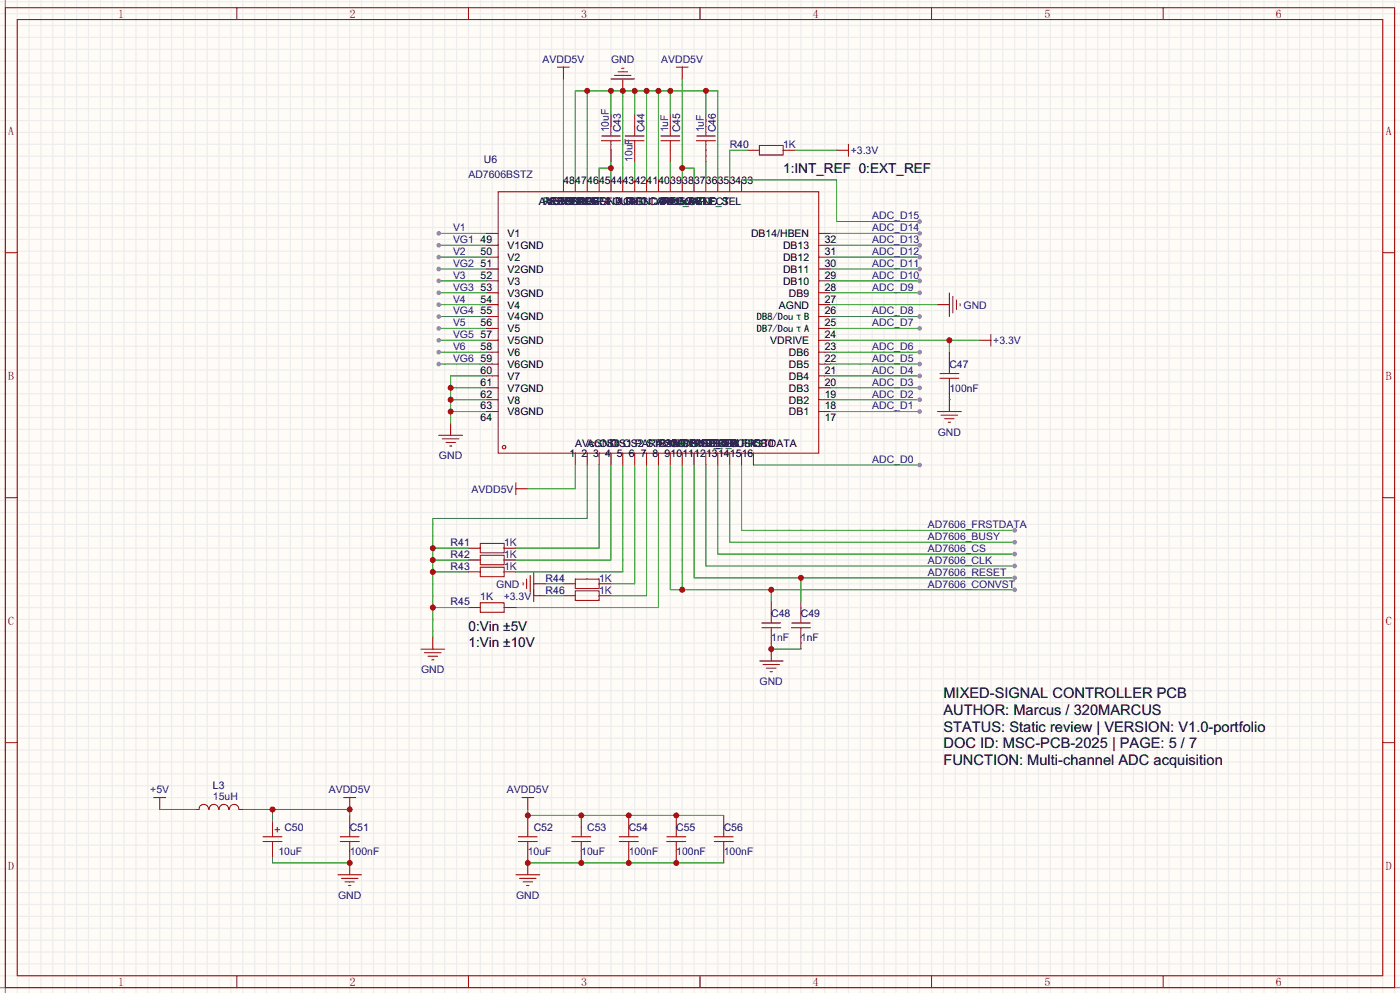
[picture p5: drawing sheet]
<svg xmlns="http://www.w3.org/2000/svg" width="299mm" height="212mm" viewBox="0 0 299 212" stroke-linecap="round" stroke-linejoin="round" font-family="sans-serif">
<path d="M0 0h299.5v212.3h-299.5z" fill="#fffcf7"/>
<g fill="none" stroke="#ededed" stroke-width=".25">
<path d="M0 .4h299.5M0 2.9h299.5M0 5.5h299.5M0 8h299.5M0 10.5h299.5M0 13.1h299.5M0 15.6h299.5M0 18.2h299.5M1.1 0v212.3M3.7 0v212.3M6.2 0v212.3M8.8 0v212.3"/>
<path d="M11.3 0v212.3M13.8 0v212.3M16.4 0v212.3M18.9 0v212.3M21.5 0v212.3M24 0v212.3M26.5 0v212.3M29.1 0v212.3M31.6 0v212.3M34.2 0v212.3M36.7 0v212.3M39.2 0v212.3"/>
<path d="M41.8 0v212.3M44.3 0v212.3M46.9 0v212.3M49.4 0v212.3M51.9 0v212.3M54.5 0v212.3M57 0v212.3M59.6 0v212.3M62.1 0v212.3M64.6 0v212.3M67.2 0v212.3M69.7 0v212.3"/>
<path d="M72.3 0v212.3M74.8 0v212.3M77.3 0v212.3M79.9 0v212.3M82.4 0v212.3M85 0v212.3M87.5 0v212.3M90 0v212.3M92.6 0v212.3M95.1 0v212.3M97.7 0v212.3M100.2 0v212.3"/>
<path d="M102.7 0v212.3M105.3 0v212.3M107.8 0v212.3M110.4 0v212.3M112.9 0v212.3M115.4 0v212.3M118 0v212.3M120.5 0v212.3M123.1 0v212.3M125.6 0v212.3M128.1 0v212.3M130.7 0v212.3"/>
<path d="M133.2 0v212.3M135.8 0v212.3M138.3 0v212.3M140.8 0v212.3M143.4 0v212.3M145.9 0v212.3M148.5 0v212.3M151 0v212.3M153.5 0v212.3M156.1 0v212.3M158.6 0v212.3M161.2 0v212.3"/>
<path d="M163.7 0v212.3M166.2 0v212.3M168.8 0v212.3M171.3 0v212.3M173.9 0v212.3M176.4 0v212.3M178.9 0v212.3M181.5 0v212.3M184 0v212.3M186.6 0v212.3M189.1 0v212.3M191.6 0v212.3"/>
<path d="M194.2 0v212.3M196.7 0v212.3M199.3 0v212.3M201.8 0v212.3M204.3 0v212.3M206.9 0v212.3M209.4 0v212.3M212 0v212.3M214.5 0v212.3M217 0v212.3M219.6 0v212.3M222.1 0v212.3"/>
<path d="M224.7 0v212.3M227.2 0v212.3M229.7 0v212.3M232.3 0v212.3M234.8 0v212.3M237.4 0v212.3M239.9 0v212.3M242.4 0v212.3M245 0v212.3M247.5 0v212.3M250.1 0v212.3M252.6 0v212.3"/>
<path d="M255.1 0v212.3M257.7 0v212.3M260.2 0v212.3M262.8 0v212.3M265.3 0v212.3M267.8 0v212.3M270.4 0v212.3M272.9 0v212.3M275.5 0v212.3M278 0v212.3M280.5 0v212.3M283.1 0v212.3"/>
<path d="M285.6 0v212.3M288.2 0v212.3M290.7 0v212.3M293.2 0v212.3M295.8 0v212.3M298.3 0v212.3M0 20.7h299.5M0 23.2h299.5M0 25.8h299.5M0 28.3h299.5M0 30.9h299.5M0 33.4h299.5"/>
<path d="M0 35.9h299.5M0 38.5h299.5M0 41h299.5M0 43.6h299.5M0 46.1h299.5M0 48.6h299.5M0 51.2h299.5M0 53.7h299.5M0 56.3h299.5M0 58.8h299.5M0 61.3h299.5M0 63.9h299.5"/>
<path d="M0 66.4h299.5M0 69h299.5M0 71.5h299.5M0 74h299.5M0 76.6h299.5M0 79.1h299.5M0 81.7h299.5M0 84.2h299.5M0 86.7h299.5M0 89.3h299.5M0 91.8h299.5M0 94.4h299.5"/>
<path d="M0 96.9h299.5M0 99.4h299.5M0 102h299.5M0 104.5h299.5M0 107.1h299.5M0 109.6h299.5M0 112.1h299.5M0 114.7h299.5M0 117.2h299.5M0 119.8h299.5M0 122.3h299.5M0 124.8h299.5"/>
<path d="M0 127.4h299.5M0 129.9h299.5M0 132.5h299.5M0 135h299.5M0 137.5h299.5M0 140.1h299.5M0 142.6h299.5M0 145.2h299.5M0 147.7h299.5M0 150.2h299.5M0 152.8h299.5M0 155.3h299.5"/>
<path d="M0 157.9h299.5M0 160.4h299.5M0 162.9h299.5M0 165.5h299.5M0 168h299.5M0 170.6h299.5M0 173.1h299.5M0 175.6h299.5M0 178.2h299.5M0 180.7h299.5M0 183.3h299.5M0 185.8h299.5"/>
<path d="M0 188.3h299.5M0 190.9h299.5M0 193.4h299.5M0 196h299.5M0 198.5h299.5M0 201h299.5M0 203.6h299.5M0 206.1h299.5M0 208.7h299.5M0 211.2h299.5"/>
</g>
<path d="M1.1 0v212.3M0 211.2h299.5" fill="none" stroke="#999" stroke-width=".25"/>
<g fill="none" stroke="#870000" stroke-width=".21">
<path d="M120.5 14.3v2.6M133.2 16.9v2.5M145.9 14.3v2.6M120.5 38.5v2.5M123.1 38.5v2.5M125.6 38.5v2.5M128.1 38.5v2.5M130.7 24.5v2.5M130.7 32.1v2.6M130.7 38.5v2.5M133.2 38.5v2.5M135.8 24.5v2.5"/>
<path d="M135.8 32.1v2.6M135.8 38.5v2.5M138.3 38.5v2.5M140.8 38.5v2.5M143.4 24.5v2.5M143.4 32.1v2.6M143.4 38.5v2.5M145.9 38.5v2.5M148.5 38.5v2.5M151 24.5v2.5M151 32.1v2.6M151 38.5v2.5"/>
<path d="M153.5 38.5v2.5M156.1 38.5v2.5M158.6 38.5v2.5M159.9 32.1h2.5M167.5 32.1h2.6M178.9 32.1h2.6M104 57.5h2.6M104 55h2.6M104 52.4h2.6M104 49.9h2.6M175.1 57.5h2.6M175.1 55h2.6"/>
<path d="M175.1 52.4h2.6M175.1 49.9h2.6M104 65.1h2.6M104 72.8h2.6M104 77.8h2.6M104 75.3h2.6M104 70.2h2.6M104 67.7h2.6M104 62.6h2.6M104 60.1h2.6M175.1 65.1h2.6M175.1 72.8h2.6"/>
<path d="M175.1 77.8h2.6M175.1 75.3h2.6M175.1 70.2h2.6M175.1 67.7h2.6M175.1 62.6h2.6M175.1 60.1h2.6M200.5 65.1h2.6M203.1 75.3v2.5M209.4 72.8h2.6M96.4 90.5v2.6M104 88h2.6M104 85.5h2.6"/>
<path d="M104 82.9h2.6M104 80.4h2.6M123.1 96.9v2.5M125.6 96.9v2.5M128.1 96.9v2.5M130.7 96.9v2.5M133.2 96.9v2.5M135.8 96.9v2.5M138.3 96.9v2.5M140.8 96.9v2.5M143.4 96.9v2.5M145.9 96.9v2.5"/>
<path d="M148.5 96.9v2.5M151 96.9v2.5M153.5 96.9v2.5M156.1 96.9v2.5M158.6 96.9v2.5M161.2 96.9v2.5M175.1 88h2.6M175.1 85.5h2.6M175.1 82.9h2.6M175.1 80.4h2.6M203.1 82.9v5.1M100.2 117.2h2.5"/>
<path d="M100.2 119.8h2.5M107.8 117.2h2.6M107.8 119.8h2.6M110.4 104.5h2.5M92.6 136.3v2.5M100.2 122.3h2.5M100.2 129.9h2.5M107.8 122.3h2.6M107.8 129.9h2.6M114.2 127.4h2.5M114.2 124.8h2.5M120.5 127.4h2.6"/>
<path d="M120.5 124.8h2.6M128.1 127.4h2.6M128.1 124.8h2.6M165 128.6v2.6M165 136.3v5M171.3 128.6v2.6M171.3 136.3v2.5M34.2 170.6v2.5M41.8 173.1h.7M51.2 173.1h.7M58.3 175.6v2.6M74.8 170.6v2.5"/>
<path d="M74.8 174.4v2.5M112.9 170.6v2.5M112.9 174.4v2.5M124.3 174.4v2.5M134.5 174.4v2.5M144.7 174.4v2.5M154.8 174.4v2.5M58.3 180.7v2.6M74.8 182v5.1M112.9 182v5.1M124.3 182v2.5M134.5 182v2.5"/>
<path d="M144.7 182v2.5M154.8 182v2.5"/>
</g>
<g fill="none" stroke="#a10000" stroke-width=".21">
<path d="M1.1 1.6h297.2v209.6h-297.2zM3.7 4.2h292.1v204.5h-292.1zM50.7 1.6v2.6M100.2 1.6v2.6M119.3 14.3h2.5M130.7 16.9h5.1M131.4 16.1h3.6M132.2 15.4h2M133 14.6h.5M144.7 14.3h2.5M149.7 1.6v2.6M199.3 1.6v2.6"/>
<path d="M248.8 1.6v2.6M128.7 30.1h4M128.7 29.1h4M130.7 27v2.1M130.7 30.1v2M133.7 30.1h4.1M133.7 29.1h4.1M135.8 27v2.1M135.8 30.1v2M141.4 30.1h4M141.4 29.1h4M143.4 27v2.1"/>
<path d="M143.4 30.1v2M149 30.1h4M149 29.1h4M151 27v2.1M151 30.1v2M162.4 31.1h5.1v2h-5.1zM181.5 30.9v2.5M1.1 54h2.6M106.6 41h68.5v55.9h-68.5zM295.8 54h2.5M201 79.9h4.1M203.1 62.6v5.1"/>
<path d="M203.1 77.8v2.1M203.8 63.4v3.5M204.6 64.1v2.1M205.4 64.9v.5M212 71.5v2.5M93.9 93.1h5M94.6 93.8h3.6M95.4 94.6h2M96.1 95.4h.5M200.5 88h5.1M201 80.9h4.1M201.3 88.8h3.6"/>
<path d="M202.1 89.5h2M202.8 90.3h.5M203.1 80.9v2M1.1 106.4h2.6M102.7 116.2h5.1v2h-5.1zM102.7 118.7h5.1v2.1h-5.1zM110.4 103.2v2.6M295.8 106.4h2.5M90 138.8h5.1M90.8 139.6h3.6M102.7 121.3h5.1v2h-5.1zM102.7 128.9h5.1v2h-5.1z"/>
<path d="M111.9 124.6v.5M112.6 123.8v2.1M113.4 123.1v3.5M114.2 122.3v6.3M123.1 123.8h5v2.1h-5zM123.1 126.4h5v2h-5zM162.9 134.2h4.1M162.9 133.2h4.1M165 131.2v2M165 134.2v2.1M169.3 134.2h4.1M169.3 133.2h4.1"/>
<path d="M171.3 131.2v2M171.3 134.2v2.1M1.1 158.8h2.6M91.6 140.3h2M92.3 141.1h.5M162.4 141.3h5.1M163.2 142.1h3.6M164 142.9h2M164.7 143.6h.5M295.8 158.8h2.5M32.9 170.6h2.5M42.6 173.1a1.01 1.01 0 0 1 1-1.1 1.01 1.01 0 0 1 1 1.1"/>
<path d="M44.7 173.1a1.01 1.01 0 0 1 1-1.1 1.01 1.01 0 0 1 1.1 1.1M46.9 173.1a1.01 1.01 0 0 1 1-1.1 1.01 1.01 0 0 1 1 1.1M49.1 173.1a1.01 1.01 0 0 1 1-1.1 1.01 1.01 0 0 1 1 1.1M56.3 180h4M56.3 178.9h4M58.3 178.2v.7M58.3 180v.7M58.8 177.4h1M59.3 176.9v1M72.8 180h4M72.8 178.9h4M73.5 170.6h2.6"/>
<path d="M74.8 176.9v2M74.8 180v2M110.9 180h4M110.9 178.9h4M111.6 170.6h2.6M112.9 176.9v2M112.9 180v2M122.3 180h4.1M122.3 178.9h4.1M124.3 176.9v2M124.3 180v2M132.5 180h4"/>
<path d="M132.5 178.9h4M134.5 176.9v2M134.5 180v2M142.6 180h4.1M142.6 178.9h4.1M144.7 176.9v2M144.7 180v2M152.8 180h4M152.8 178.9h4M154.8 176.9v2M154.8 180v2M72.3 187.1h5"/>
<path d="M73 187.8h3.6M73.8 188.6h2M74.5 189.4h.6M110.4 187.1h5M111.1 187.8h3.6M111.9 188.6h2M112.6 189.4h.6M50.7 208.7v2.5M100.2 208.7v2.5M149.7 208.7v2.5M199.3 208.7v2.5M248.8 208.7v2.5"/>
<circle cx="107.8" cy="95.6" r=".38"/>
</g>
<path d="M96.4 82.9h7.6M96.4 85.5h7.6M96.4 88h7.6M104 80.4h-7.6v10.1" fill="none" stroke="#008700" stroke-width=".21"/>
<g fill="#c00">
<circle cx="96.4" cy="88" r=".63"/>
<circle cx="96.4" cy="85.5" r=".63"/>
<circle cx="96.4" cy="82.9" r=".63"/>
</g>
<path d="M165 138.8h6.3" fill="none" stroke="#008700" stroke-width=".21"/>
<circle cx="165" cy="138.8" r=".63" fill="#c00"/>
<path d="M125.6 99.4v11.5h-33v25.4M92.6 117.2h7.6M92.6 119.8h7.6M92.6 122.3h7.6M92.6 129.9h7.6" fill="none" stroke="#008700" stroke-width=".21"/>
<g fill="#c00">
<circle cx="92.6" cy="129.9" r=".63"/>
<circle cx="92.6" cy="122.3" r=".63"/>
<circle cx="92.6" cy="119.8" r=".63"/>
<circle cx="92.6" cy="117.2" r=".63"/>
</g>
<path d="M170.1 32.1h8.8M34.2 173.1h7.6M51.9 173.1h22.9v1.3M58.3 173.1v2.5" fill="none" stroke="#008700" stroke-width=".21"/>
<g fill="#c00">
<circle cx="58.3" cy="173.1" r=".63"/>
<circle cx="74.8" cy="173.1" r=".63"/>
</g>
<path d="M58.3 183.3v1.2h16.5" fill="none" stroke="#008700" stroke-width=".21"/>
<circle cx="74.8" cy="184.5" r=".63" fill="#c00"/>
<path d="M125.6 19.4v19.1M130.7 19.4v5.1M133.2 19.4v19.1M135.8 19.4v5.1M138.3 19.4v19.1M140.8 19.4v19.1M143.4 19.4v5.1M151 19.4v5.1M123.1 38.5v-19.1h30.4v19.1" fill="none" stroke="#008700" stroke-width=".21"/>
<g fill="#c00">
<circle cx="130.7" cy="19.4" r=".63"/>
<circle cx="133.2" cy="19.4" r=".63"/>
<circle cx="125.6" cy="19.4" r=".63"/>
<circle cx="135.8" cy="19.4" r=".63"/>
<circle cx="138.3" cy="19.4" r=".63"/>
<circle cx="140.8" cy="19.4" r=".63"/>
<circle cx="143.4" cy="19.4" r=".63"/>
<circle cx="151" cy="19.4" r=".63"/>
</g>
<path d="M145.9 16.9v21.6M145.9 35.9h2.6v2.6M177.7 65.1h22.8" fill="none" stroke="#008700" stroke-width=".21"/>
<circle cx="145.9" cy="35.9" r=".63" fill="#c00"/>
<path d="M177.7 72.8h31.7M203.1 72.8v2.5" fill="none" stroke="#008700" stroke-width=".21"/>
<circle cx="203.1" cy="72.8" r=".63" fill="#c00"/>
<path d="M120.5 16.9v21.6M123.1 99.4v5.1h-10.2M203.1 85.5h.1M112.9 173.1v1.3h41.9" fill="none" stroke="#008700" stroke-width=".21"/>
<g fill="#c00">
<circle cx="112.9" cy="174.4" r=".63"/>
<circle cx="124.3" cy="174.4" r=".63"/>
<circle cx="134.5" cy="174.4" r=".63"/>
<circle cx="144.7" cy="174.4" r=".63"/>
</g>
<path d="M112.9 184.5h41.9" fill="none" stroke="#008700" stroke-width=".21"/>
<g fill="#c00">
<circle cx="112.9" cy="184.5" r=".63"/>
<circle cx="124.3" cy="184.5" r=".63"/>
<circle cx="134.5" cy="184.5" r=".63"/>
<circle cx="144.7" cy="184.5" r=".63"/>
</g>
<path d="M93.9 49.9h10.1M116.7 127.4h3.8M116.7 124.8h3.8" fill="none" stroke="#008700" stroke-width=".21"/>
<circle cx="93.9" cy="49.9" r=".51" fill="#999"/>
<path d="M93.9 52.4h10.1" fill="none" stroke="#008700" stroke-width=".21"/>
<circle cx="93.9" cy="52.4" r=".51" fill="#999"/>
<path d="M93.9 55h10.1" fill="none" stroke="#008700" stroke-width=".21"/>
<circle cx="93.9" cy="55" r=".51" fill="#999"/>
<path d="M93.9 57.5h10.1" fill="none" stroke="#008700" stroke-width=".21"/>
<circle cx="93.9" cy="57.5" r=".51" fill="#999"/>
<path d="M93.9 60.1h10.1" fill="none" stroke="#008700" stroke-width=".21"/>
<circle cx="93.9" cy="60.1" r=".51" fill="#999"/>
<path d="M93.9 62.6h10.1" fill="none" stroke="#008700" stroke-width=".21"/>
<circle cx="93.9" cy="62.6" r=".51" fill="#999"/>
<path d="M93.9 65.1h10.1" fill="none" stroke="#008700" stroke-width=".21"/>
<circle cx="93.9" cy="65.1" r=".51" fill="#999"/>
<path d="M93.9 67.7h10.1" fill="none" stroke="#008700" stroke-width=".21"/>
<circle cx="93.9" cy="67.7" r=".51" fill="#999"/>
<path d="M93.9 70.2h10.1" fill="none" stroke="#008700" stroke-width=".21"/>
<circle cx="93.9" cy="70.2" r=".51" fill="#999"/>
<path d="M93.9 72.8h10.1" fill="none" stroke="#008700" stroke-width=".21"/>
<circle cx="93.9" cy="72.8" r=".51" fill="#999"/>
<path d="M93.9 75.3h10.1" fill="none" stroke="#008700" stroke-width=".21"/>
<circle cx="93.9" cy="75.3" r=".51" fill="#999"/>
<path d="M93.9 77.8h10.1" fill="none" stroke="#008700" stroke-width=".21"/>
<circle cx="93.9" cy="77.8" r=".51" fill="#999"/>
<path d="M135.8 99.4v25.4h-5.1M143.4 99.4v26.7h73.6M145.9 99.4v26.7M165 126.1v2.5" fill="none" stroke="#008700" stroke-width=".21"/>
<g fill="#c00">
<circle cx="165" cy="126.1" r=".63"/>
<circle cx="145.9" cy="126.1" r=".63"/>
</g>
<circle cx="217" cy="126.1" r=".51" fill="#999"/>
<path d="M148.5 99.4v24.2h68.5M171.3 123.6v5" fill="none" stroke="#008700" stroke-width=".21"/>
<circle cx="171.3" cy="123.6" r=".63" fill="#c00"/>
<circle cx="217" cy="123.6" r=".51" fill="#999"/>
<path d="M151 99.4v21.6h66" fill="none" stroke="#008700" stroke-width=".21"/>
<circle cx="217" cy="121" r=".51" fill="#999"/>
<path d="M153.5 99.4v19.1h63.5" fill="none" stroke="#008700" stroke-width=".21"/>
<circle cx="217" cy="118.5" r=".51" fill="#999"/>
<path d="M156.1 99.4v16.5h60.9" fill="none" stroke="#008700" stroke-width=".21"/>
<circle cx="217" cy="115.9" r=".51" fill="#999"/>
<path d="M158.6 99.4v14h58.4" fill="none" stroke="#008700" stroke-width=".21"/>
<circle cx="217" cy="113.4" r=".51" fill="#999"/>
<path d="M130.7 35.9h-2.6v2.6M130.7 34.7v3.8M135.8 34.7v3.8M159.9 32.1h-3.8v6.4M128.1 99.4v17.8h-17.7M130.7 99.4v20.4h-20.3M133.2 99.4v22.9h-22.8M138.3 99.4v28h-7.6M140.8 99.4v30.5h-30.4" fill="none" stroke="#008700" stroke-width=".21"/>
<circle cx="130.7" cy="35.9" r=".63" fill="#c00"/>
<path d="M143.4 34.7v3.8M151 34.7v3.8M158.6 38.5h20.3v8.9h17.8" fill="none" stroke="#008700" stroke-width=".21"/>
<circle cx="196.7" cy="47.4" r=".51" fill="#999"/>
<path d="M161.2 99.4h35.5" fill="none" stroke="#008700" stroke-width=".21"/>
<circle cx="196.7" cy="99.4" r=".51" fill="#999"/>
<path d="M177.7 49.9h19" fill="none" stroke="#008700" stroke-width=".21"/>
<circle cx="196.7" cy="49.9" r=".51" fill="#999"/>
<path d="M177.7 52.4h19" fill="none" stroke="#008700" stroke-width=".21"/>
<circle cx="196.7" cy="52.4" r=".51" fill="#999"/>
<path d="M177.7 55h19" fill="none" stroke="#008700" stroke-width=".21"/>
<circle cx="196.7" cy="55" r=".51" fill="#999"/>
<path d="M177.7 57.5h19" fill="none" stroke="#008700" stroke-width=".21"/>
<circle cx="196.7" cy="57.5" r=".51" fill="#999"/>
<path d="M177.7 60.1h19" fill="none" stroke="#008700" stroke-width=".21"/>
<circle cx="196.7" cy="60.1" r=".51" fill="#999"/>
<path d="M177.7 62.6h19" fill="none" stroke="#008700" stroke-width=".21"/>
<circle cx="196.7" cy="62.6" r=".51" fill="#999"/>
<path d="M177.7 67.7h19" fill="none" stroke="#008700" stroke-width=".21"/>
<circle cx="196.7" cy="67.7" r=".51" fill="#999"/>
<path d="M177.7 70.2h19" fill="none" stroke="#008700" stroke-width=".21"/>
<circle cx="196.7" cy="70.2" r=".51" fill="#999"/>
<path d="M177.7 75.3h19" fill="none" stroke="#008700" stroke-width=".21"/>
<circle cx="196.7" cy="75.3" r=".51" fill="#999"/>
<path d="M177.7 77.8h19" fill="none" stroke="#008700" stroke-width=".21"/>
<circle cx="196.7" cy="77.8" r=".51" fill="#999"/>
<path d="M177.7 80.4h19" fill="none" stroke="#008700" stroke-width=".21"/>
<circle cx="196.7" cy="80.4" r=".51" fill="#999"/>
<path d="M177.7 82.9h19" fill="none" stroke="#008700" stroke-width=".21"/>
<circle cx="196.7" cy="82.9" r=".51" fill="#999"/>
<path d="M177.7 85.5h19" fill="none" stroke="#008700" stroke-width=".21"/>
<circle cx="196.7" cy="85.5" r=".51" fill="#999"/>
<path d="M177.7 88h19" fill="none" stroke="#008700" stroke-width=".21"/>
<circle cx="196.7" cy="88" r=".51" fill="#999"/>
<g font-size="3.1">
<text x="201.8" y="149.4">MIXED-SIGNAL CONTROLLER PCB</text>
<text x="201.8" y="152.9">AUTHOR: Marcus / 320MARCUS</text>
<text x="201.8" y="156.5">STATUS: Static review | VERSION: V1.0-portfolio</text>
<text x="201.8" y="160">DOC ID: MSC-PCB-2025 | PAGE: 5 / 7</text>
<text x="201.8" y="163.6">FUNCTION: Multi-channel ADC acquisition</text>
</g>
<g font-size="2.9">
<text x="167.5" y="37.1">1:INT_REF 0:EXT_REF</text>
<text x="100.2" y="135">0:Vin ±5V</text>
<text x="100.2" y="138.3">1:Vin ±10V</text>
</g>
<g font-size="2.5" fill="#a00000">
<text x="25.3" y="3.8">1</text>
<text x="74.8" y="3.8">2</text>
<text x="124.3" y="3.8">3</text>
<text x="173.9" y="3.8">4</text>
<text x="223.4" y="3.8">5</text>
<text x="272.9" y="3.8">6</text>
<text x="1.8" y="28.8">A</text>
<text x="296.4" y="28.8">A</text>
<text x="1.8" y="81.2">B</text>
<text x="296.4" y="81.2">B</text>
<text x="1.8" y="133.5">C</text>
<text x="296.4" y="133.5">C</text>
<text x="1.8" y="185.9">D</text>
<text x="296.4" y="185.9">D</text>
<text x="25.3" y="210.9">1</text>
<text x="74.8" y="210.9">2</text>
<text x="124.3" y="210.9">3</text>
<text x="173.9" y="210.9">4</text>
<text x="223.4" y="210.9">5</text>
<text x="272.9" y="210.9">6</text>
</g>
<g font-size="2.2" fill="#00f">
<text x="116" y="13.4">AVDD5V</text>
<text x="130.7" y="13.4">GND</text>
<text x="141.4" y="13.4">AVDD5V</text>
<text x="130.2" y="28.3" transform="rotate(-90 130.2 28.3)">10uF</text>
<text x="142.9" y="28.3" transform="rotate(-90 142.9 28.3)">1uF</text>
<text x="150.6" y="28.3" transform="rotate(-90 150.6 28.3)">1uF</text>
<text x="135.3" y="34.7" transform="rotate(-90 135.3 34.7)">10uF</text>
<text x="167.5" y="31.7">1K</text>
<text x="182" y="32.9">+3.3V</text>
<text x="100.2" y="38">AD7606BSTZ</text>
<text x="186.6" y="46.9">ADC_D15</text>
<text x="96.9" y="49.5">V1</text>
<text x="96.9" y="52">VG1</text>
<text x="186.6" y="49.5">ADC_D14</text>
<text x="186.6" y="52">ADC_D13</text>
<text x="96.9" y="54.5">V2</text>
<text x="96.9" y="57.1">VG2</text>
<text x="96.9" y="59.6">V3</text>
<text x="186.6" y="54.5">ADC_D12</text>
<text x="186.6" y="57.1">ADC_D11</text>
<text x="186.6" y="59.6">ADC_D10</text>
<text x="96.9" y="62.2">VG3</text>
<text x="96.9" y="64.7">V4</text>
<text x="186.6" y="62.2">ADC_D9</text>
<text x="206.1" y="66">GND</text>
<text x="96.9" y="67.2">VG4</text>
<text x="96.9" y="69.8">V5</text>
<text x="186.6" y="67.2">ADC_D8</text>
<text x="186.6" y="69.8">ADC_D7</text>
<text x="96.9" y="72.3">VG5</text>
<text x="96.9" y="74.9">V6</text>
<text x="96.9" y="77.4">VG6</text>
<text x="186.6" y="74.9">ADC_D6</text>
<text x="186.6" y="77.4">ADC_D5</text>
<text x="212.5" y="73.6">+3.3V</text>
<text x="186.6" y="79.9">ADC_D4</text>
<text x="186.6" y="82.5">ADC_D3</text>
<text x="203.1" y="83.7">100nF</text>
<text x="186.6" y="85">ADC_D2</text>
<text x="186.6" y="87.6">ADC_D1</text>
<text x="200.6" y="93.1">GND</text>
<text x="93.9" y="98.2">GND</text>
<text x="186.6" y="99">ADC_D0</text>
<text x="100.9" y="105.3">AVDD5V</text>
<text x="198.5" y="113">AD7606_FRSTDATA</text>
<text x="107.8" y="116.8">1K</text>
<text x="107.8" y="119.3">1K</text>
<text x="198.5" y="118">AD7606_CS</text>
<text x="198.5" y="115.5">AD7606_BUSY</text>
<text x="106.1" y="125.7">GND</text>
<text x="107.8" y="121.8">1K</text>
<text x="128.1" y="124.4">1K</text>
<text x="198.5" y="125.7">AD7606_CONVST</text>
<text x="198.5" y="123.1">AD7606_RESET</text>
<text x="198.5" y="120.6">AD7606_CLK</text>
<text x="102.7" y="128.2">1K</text>
<text x="107.7" y="128.2">+3.3V</text>
<text x="128.1" y="126.9">1K</text>
<text x="165" y="137.1">1nF</text>
<text x="171.3" y="137.1">1nF</text>
<text x="90.1" y="143.9">GND</text>
<text x="162.5" y="146.5">GND</text>
<text x="32.1" y="169.6">+5V</text>
<text x="45.5" y="171.1">15uH</text>
<text x="70.3" y="169.6">AVDD5V</text>
<text x="108.4" y="169.6">AVDD5V</text>
<text x="59.6" y="182.8">10uF</text>
<text x="74.8" y="182.8">100nF</text>
<text x="112.9" y="182.8">10uF</text>
<text x="124.3" y="182.8">10uF</text>
<text x="134.5" y="182.8">100nF</text>
<text x="144.7" y="182.8">100nF</text>
<text x="154.8" y="182.8">100nF</text>
<text x="72.3" y="192.2">GND</text>
<text x="110.4" y="192.2">GND</text>
</g>
<g font-size="2.2" fill="#000080">
<text x="132.8" y="28.3" transform="rotate(-90 132.8 28.3)">C43</text>
<text x="137.9" y="28.3" transform="rotate(-90 137.9 28.3)">C44</text>
<text x="145.5" y="28.3" transform="rotate(-90 145.5 28.3)">C45</text>
<text x="153.1" y="28.3" transform="rotate(-90 153.1 28.3)">C46</text>
<text x="103.5" y="34.8">U6</text>
<text x="156.1" y="31.7">R40</text>
<text x="203.1" y="78.7">C47</text>
<text x="96.4" y="116.8">R41</text>
<text x="96.4" y="119.3">R42</text>
<text x="96.4" y="121.8">R43</text>
<text x="116.7" y="124.4">R44</text>
<text x="96.4" y="129.5">R45</text>
<text x="116.7" y="126.9">R46</text>
<text x="165" y="132">C48</text>
<text x="171.3" y="132">C49</text>
<text x="45.5" y="168.8">L3</text>
<text x="60.8" y="177.7">C50</text>
<text x="74.8" y="177.7">C51</text>
<text x="114.2" y="177.7">C52</text>
<text x="125.6" y="177.7">C53</text>
<text x="134.5" y="177.7">C54</text>
<text x="144.7" y="177.7">C55</text>
<text x="154.8" y="177.7">C56</text>
</g>
<g font-size="2.2">
<text x="120.5" y="39.3">48</text>
<text x="123.1" y="39.3">47</text>
<text x="125.6" y="39.3">46</text>
<text x="128.1" y="39.3">45</text>
<text x="130.7" y="39.3">44</text>
<text x="133.2" y="39.3">43</text>
<text x="135.8" y="39.3">42</text>
<text x="138.3" y="39.3">41</text>
<text x="140.8" y="39.3">40</text>
<text x="143.4" y="39.3">39</text>
<text x="145.9" y="39.3">38</text>
<text x="148.5" y="39.3">37</text>
<text x="151" y="39.3">36</text>
<text x="153.5" y="39.3">35</text>
<text x="156.1" y="39.3">34</text>
<text x="158.6" y="39.3">33</text>
<text x="115.3" y="43.9">AVccREFCAPA</text>
<text x="116.1" y="43.9">REFGND</text>
<text x="116.6" y="43.9">AGND</text>
<text x="117.6" y="43.9">REFCAPB</text>
<text x="119.2" y="43.9">REFIN/REFOUT</text>
<text x="123.8" y="43.9">REFGND</text>
<text x="131.8" y="43.9">AGND</text>
<text x="133.9" y="43.9">REGCAPAVcc</text>
<text x="134.4" y="43.9">AGNDAVcc</text>
<text x="141.1" y="43.9">DB15/BYTE_SEL</text>
<text x="141.5" y="43.9">REGCAP</text>
<text x="141.6" y="43.9">REF_SELECT</text>
<text x="147.1" y="43.9">AGND</text>
<text x="102.8" y="52">49</text>
<text x="108.6" y="50.7">V1</text>
<text x="108.6" y="53.3">V1GND</text>
<text x="160.6" y="50.7">DB14/HBEN</text>
<text x="167.5" y="53.3">DB13</text>
<text x="176.4" y="52">32</text>
<text x="102.8" y="54.5">50</text>
<text x="102.8" y="57.1">51</text>
<text x="102.8" y="59.6">52</text>
<text x="108.6" y="55.8">V2</text>
<text x="108.6" y="58.3">V2GND</text>
<text x="167.5" y="58.3">DB11</text>
<text x="167.5" y="55.8">DB12</text>
<text x="176.4" y="59.6">29</text>
<text x="176.4" y="57.1">30</text>
<text x="176.4" y="54.5">31</text>
<text x="102.8" y="62.2">53</text>
<text x="102.8" y="64.7">54</text>
<text x="108.6" y="60.9">V3</text>
<text x="108.6" y="63.4">V3GND</text>
<text x="108.6" y="66">V4</text>
<text x="166.6" y="66">AGND</text>
<text x="167.5" y="60.9">DB10</text>
<text x="168.7" y="63.4">DB9</text>
<text x="176.4" y="64.7">27</text>
<text x="176.4" y="62.2">28</text>
<text x="102.8" y="67.2">55</text>
<text x="102.8" y="69.8">56</text>
<text x="108.6" y="68.5">V4GND</text>
<text x="108.6" y="71">V5</text>
<text x="161.9" y="71">DB7/DouτA</text>
<text x="161.9" y="68.5">DB8/DouτB</text>
<text x="176.4" y="69.8">25</text>
<text x="176.4" y="67.2">26</text>
<text x="102.8" y="72.3">57</text>
<text x="102.8" y="74.9">58</text>
<text x="102.8" y="77.4">59</text>
<text x="108.6" y="73.6">V5GND</text>
<text x="108.6" y="76.1">V6</text>
<text x="164.8" y="73.6">VDRIVE</text>
<text x="168.7" y="76.1">DB6</text>
<text x="176.4" y="77.4">22</text>
<text x="176.4" y="74.9">23</text>
<text x="176.4" y="72.3">24</text>
<text x="102.8" y="79.9">60</text>
<text x="102.8" y="82.5">61</text>
<text x="108.6" y="78.7">V6GND</text>
<text x="108.6" y="81.2">V7</text>
<text x="108.6" y="83.7">V7GND</text>
<text x="168.7" y="83.7">DB3</text>
<text x="168.7" y="81.2">DB4</text>
<text x="168.7" y="78.7">DB5</text>
<text x="176.4" y="82.5">20</text>
<text x="176.4" y="79.9">21</text>
<text x="102.8" y="85">62</text>
<text x="102.8" y="87.6">63</text>
<text x="108.6" y="86.3">V8</text>
<text x="108.6" y="88.8">V8GND</text>
<text x="168.7" y="88.8">DB1</text>
<text x="168.7" y="86.3">DB2</text>
<text x="176.4" y="87.6">18</text>
<text x="176.4" y="85">19</text>
<text x="102.8" y="90.1">64</text>
<text x="123.1" y="95.7">AVcc</text>
<text x="125.6" y="95.7">AGND</text>
<text x="128.1" y="95.7">OS0</text>
<text x="130.7" y="95.7">OS1</text>
<text x="133.2" y="95.7">OS2</text>
<text x="135.8" y="95.7">PAR#/SER/BYTE_SEL</text>
<text x="138.3" y="95.7">STBY#</text>
<text x="140.8" y="95.7">RANGE</text>
<text x="143.4" y="95.7">CONVST_A</text>
<text x="145.9" y="95.7">CONVST_B</text>
<text x="148.5" y="95.7">RESET</text>
<text x="151" y="95.7">RD#/SCLK</text>
<text x="153.5" y="95.7">CS#</text>
<text x="156.1" y="95.7">BUSY</text>
<text x="158.6" y="95.7">FRSTDATA</text>
<text x="161.2" y="95.7">DB0</text>
<text x="176.4" y="90.1">17</text>
<text x="121.8" y="97.7">1</text>
<text x="124.4" y="97.7">2</text>
<text x="126.9" y="97.7">3</text>
<text x="129.4" y="97.7">4</text>
<text x="132" y="97.7">5</text>
<text x="134.5" y="97.7">6</text>
<text x="137.1" y="97.7">7</text>
<text x="139.6" y="97.7">8</text>
<text x="142.1" y="97.7">9</text>
<text x="143.4" y="97.7">10</text>
<text x="146" y="97.7">11</text>
<text x="148.5" y="97.7">12</text>
<text x="151" y="97.7">13</text>
<text x="153.6" y="97.7">14</text>
<text x="156.1" y="97.7">15</text>
<text x="158.7" y="97.7">16</text>
</g>
</svg>
